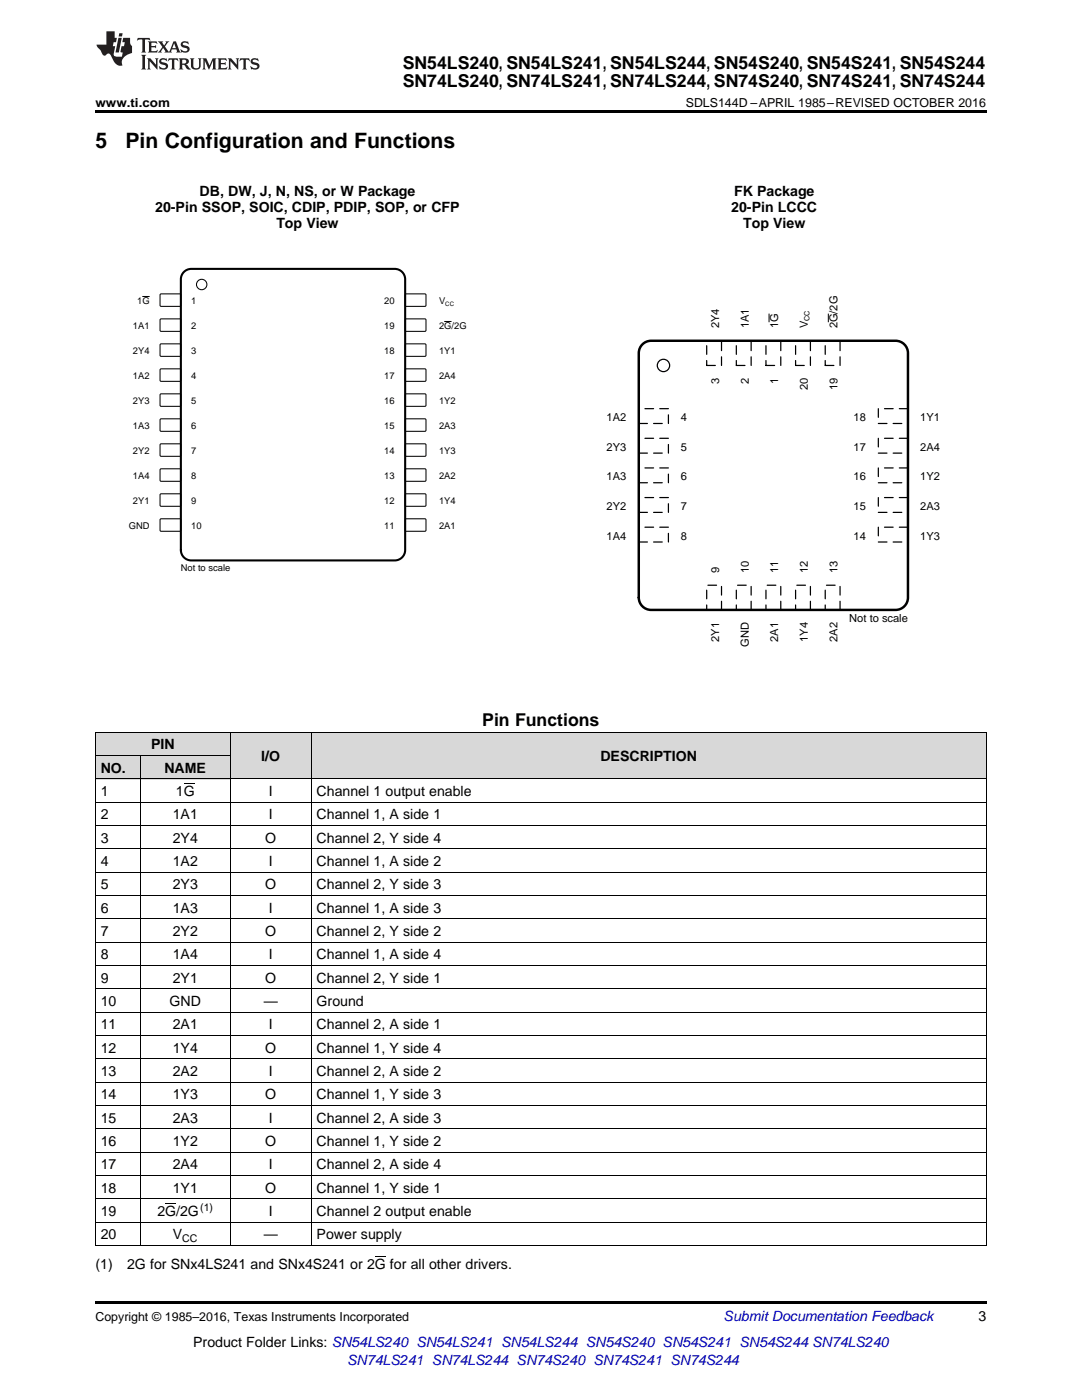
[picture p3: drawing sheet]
<svg xmlns="http://www.w3.org/2000/svg" width="216mm" height="279mm" viewBox="0 0 216 279" stroke-linecap="round" stroke-linejoin="round" font-family="sans-serif">
<g fill="#d8d8d8">
<path d="M46 146.2h16.1v9.3h-16.1z"/>
<path d="M62.1 146.2h134.7v9.3h-134.7z"/>
<path d="M19 150.8h9v4.7h-9z"/>
<path d="M28 150.8h18v4.7h-18z"/>
<path d="M19 146.2h9v4.6h-9z"/>
<path d="M28 146.2h18v4.6h-18z"/>
</g>
<path d="M19 248.6h.2zM45.9 248.6h.1zM62 248.6h.1zM196.7 248.6h.1zM19 259.7h177.8v.5h-177.8z" fill="#000"/>
<g fill="none" stroke="#000" stroke-width=".2">
<path d="M19 155.5h177.8M19 150.8h27M19 146.1h177.8M19.1 146.2v102.4M28 150.8v97.8M45.9 146.2v102.4M62.1 146.2v102.4M196.8 146.2v102.4M19 178.7h177.8M19 174.1h177.8M19 169.4h177.8M19 164.8h177.8"/>
<path d="M19 160.1h177.8M19 197.4h177.8M19 192.7h177.8M19 188h177.8M19 183.4h177.8M19 216h177.8M19 211.3h177.8M19 206.7h177.8M19 202h177.8M19 239.3h177.8M19 234.6h177.8M19 230h177.8"/>
<path d="M19 225.3h177.8M19 220.6h177.8M19 248.6h177.8M19 243.9h177.8"/>
</g>
<path d="M127.5 81.6h5.9v2.9h-5.9z" fill-rule="evenodd" fill="#fff"/>
<path d="M127.5 81.6h5.9v2.9h-5.9z" fill="none" stroke="#000" stroke-width=".25" stroke-dasharray="1.7 1.2"/>
<path d="M127.5 87.5h5.9v2.9h-5.9z" fill-rule="evenodd" fill="#fff"/>
<path d="M127.5 87.5h5.9v2.9h-5.9z" fill="none" stroke="#000" stroke-width=".25" stroke-dasharray="1.7 1.2"/>
<path d="M127.5 93.4h5.9v2.9h-5.9z" fill-rule="evenodd" fill="#fff"/>
<path d="M127.5 93.4h5.9v2.9h-5.9z" fill="none" stroke="#000" stroke-width=".25" stroke-dasharray="1.7 1.2"/>
<path d="M127.5 99.3h5.9v3h-5.9z" fill-rule="evenodd" fill="#fff"/>
<path d="M127.5 99.3h5.9v3h-5.9z" fill="none" stroke="#000" stroke-width=".25" stroke-dasharray="1.7 1.2"/>
<path d="M127.5 105.2h5.9v3h-5.9z" fill-rule="evenodd" fill="#fff"/>
<path d="M127.5 105.2h5.9v3h-5.9z" fill="none" stroke="#000" stroke-width=".25" stroke-dasharray="1.7 1.2"/>
<path d="M141 116.8h3v4.9h-3z" fill-rule="evenodd" fill="#fff"/>
<path d="M141 116.8h3v4.9h-3z" fill="none" stroke="#000" stroke-width=".25" stroke-dasharray="1.7 1.2"/>
<path d="M146.9 116.8h3v4.9h-3z" fill-rule="evenodd" fill="#fff"/>
<path d="M146.9 116.8h3v4.9h-3z" fill="none" stroke="#000" stroke-width=".25" stroke-dasharray="1.7 1.2"/>
<path d="M152.8 116.8h3v4.9h-3z" fill-rule="evenodd" fill="#fff"/>
<path d="M152.8 116.8h3v4.9h-3z" fill="none" stroke="#000" stroke-width=".25" stroke-dasharray="1.7 1.2"/>
<path d="M158.8 116.8h2.9v4.9h-2.9z" fill-rule="evenodd" fill="#fff"/>
<path d="M158.8 116.8h2.9v4.9h-2.9z" fill="none" stroke="#000" stroke-width=".25" stroke-dasharray="1.7 1.2"/>
<path d="M164.7 116.8h2.9v4.9h-2.9z" fill-rule="evenodd" fill="#fff"/>
<path d="M164.7 116.8h2.9v4.9h-2.9z" fill="none" stroke="#000" stroke-width=".25" stroke-dasharray="1.7 1.2"/>
<path d="M175.3 105.2h5.9v3h-5.9z" fill-rule="evenodd" fill="#fff"/>
<path d="M175.3 105.2h5.9v3h-5.9z" fill="none" stroke="#000" stroke-width=".25" stroke-dasharray="1.7 1.2"/>
<path d="M175.3 99.3h5.9v3h-5.9z" fill-rule="evenodd" fill="#fff"/>
<path d="M175.3 99.3h5.9v3h-5.9z" fill="none" stroke="#000" stroke-width=".25" stroke-dasharray="1.7 1.2"/>
<path d="M175.3 93.4h5.9v2.9h-5.9z" fill-rule="evenodd" fill="#fff"/>
<path d="M175.3 93.4h5.9v2.9h-5.9z" fill="none" stroke="#000" stroke-width=".25" stroke-dasharray="1.7 1.2"/>
<path d="M175.3 87.5h5.9v2.9h-5.9z" fill-rule="evenodd" fill="#fff"/>
<path d="M175.3 87.5h5.9v2.9h-5.9z" fill="none" stroke="#000" stroke-width=".25" stroke-dasharray="1.7 1.2"/>
<path d="M175.3 81.6h5.9v2.9h-5.9z" fill-rule="evenodd" fill="#fff"/>
<path d="M175.3 81.6h5.9v2.9h-5.9z" fill="none" stroke="#000" stroke-width=".25" stroke-dasharray="1.7 1.2"/>
<path d="M164.7 68h2.9v4.9h-2.9z" fill-rule="evenodd" fill="#fff"/>
<path d="M164.7 68h2.9v4.9h-2.9z" fill="none" stroke="#000" stroke-width=".25" stroke-dasharray="1.7 1.2"/>
<path d="M165.3 62.6v1.7" fill="none" stroke="#000" stroke-width=".2"/>
<path d="M158.8 68h2.9v4.9h-2.9z" fill-rule="evenodd" fill="#fff"/>
<path d="M158.8 68h2.9v4.9h-2.9z" fill="none" stroke="#000" stroke-width=".25" stroke-dasharray="1.7 1.2"/>
<path d="M152.8 68h3v4.9h-3z" fill-rule="evenodd" fill="#fff"/>
<path d="M152.8 68h3v4.9h-3z" fill="none" stroke="#000" stroke-width=".25" stroke-dasharray="1.7 1.2"/>
<path d="M153.5 62.6v1.7" fill="none" stroke="#000" stroke-width=".2"/>
<path d="M146.9 68h3v4.9h-3z" fill-rule="evenodd" fill="#fff"/>
<path d="M146.9 68h3v4.9h-3z" fill="none" stroke="#000" stroke-width=".25" stroke-dasharray="1.7 1.2"/>
<path d="M141 68h3v4.9h-3z" fill-rule="evenodd" fill="#fff"/>
<path d="M141 68h3v4.9h-3z" fill="none" stroke="#000" stroke-width=".25" stroke-dasharray="1.7 1.2"/>
<circle cx="132.4" cy="72.9" r="1.23" fill="none" stroke="#000" stroke-width=".25"/>
<path d="M128.4 68.5l1-.4 .5-.1h48.8a2.46 2.46 0 0 1 2.5 2.5v48.8a2.46 2.46 0 0 1-2.5 2.4h-48.8a2.46 2.46 0 0 1-2.4-2.4v-48.8a2.46 2.46 0 0 1 .9-2z" fill="none" stroke="#000" stroke-width=".49"/>
<path d="M32 58.7h4v2.4h-4z" fill-rule="evenodd" fill="#fff"/>
<path d="M32 58.7h4v2.4h-4z" fill="none" stroke="#000" stroke-width=".21"/>
<path d="M28.4 59.2h1.5" fill="none" stroke="#000" stroke-width=".2"/>
<path d="M80.9 58.7h4v2.4h-4z" fill-rule="evenodd" fill="#fff"/>
<path d="M80.9 58.7h4v2.4h-4z" fill="none" stroke="#000" stroke-width=".21"/>
<path d="M32 63.7h4v2.4h-4z" fill-rule="evenodd" fill="#fff"/>
<path d="M32 63.7h4v2.4h-4z" fill="none" stroke="#000" stroke-width=".21"/>
<path d="M80.9 63.7h4v2.4h-4z" fill-rule="evenodd" fill="#fff"/>
<path d="M80.9 63.7h4v2.4h-4z" fill="none" stroke="#000" stroke-width=".21"/>
<path d="M88.6 64.2h1.5" fill="none" stroke="#000" stroke-width=".2"/>
<path d="M32 68.7h4v2.4h-4z" fill-rule="evenodd" fill="#fff"/>
<path d="M32 68.7h4v2.4h-4z" fill="none" stroke="#000" stroke-width=".21"/>
<path d="M80.9 68.7h4v2.4h-4z" fill-rule="evenodd" fill="#fff"/>
<path d="M80.9 68.7h4v2.4h-4z" fill="none" stroke="#000" stroke-width=".21"/>
<path d="M32 73.7h4v2.3h-4z" fill-rule="evenodd" fill="#fff"/>
<path d="M32 73.7h4v2.3h-4z" fill="none" stroke="#000" stroke-width=".21"/>
<path d="M80.9 73.7h4v2.3h-4z" fill-rule="evenodd" fill="#fff"/>
<path d="M80.9 73.7h4v2.3h-4z" fill="none" stroke="#000" stroke-width=".21"/>
<path d="M32 78.7h4v2.3h-4z" fill-rule="evenodd" fill="#fff"/>
<path d="M32 78.7h4v2.3h-4z" fill="none" stroke="#000" stroke-width=".21"/>
<path d="M80.9 78.7h4v2.3h-4z" fill-rule="evenodd" fill="#fff"/>
<path d="M80.9 78.7h4v2.3h-4z" fill="none" stroke="#000" stroke-width=".21"/>
<path d="M32 83.6h4v2.4h-4z" fill-rule="evenodd" fill="#fff"/>
<path d="M32 83.6h4v2.4h-4z" fill="none" stroke="#000" stroke-width=".21"/>
<path d="M80.9 83.6h4v2.4h-4z" fill-rule="evenodd" fill="#fff"/>
<path d="M80.9 83.6h4v2.4h-4z" fill="none" stroke="#000" stroke-width=".21"/>
<path d="M32 88.6h4v2.4h-4z" fill-rule="evenodd" fill="#fff"/>
<path d="M32 88.6h4v2.4h-4z" fill="none" stroke="#000" stroke-width=".21"/>
<path d="M80.9 88.6h4v2.4h-4z" fill-rule="evenodd" fill="#fff"/>
<path d="M80.9 88.6h4v2.4h-4z" fill="none" stroke="#000" stroke-width=".21"/>
<path d="M32 93.6h4v2.4h-4z" fill-rule="evenodd" fill="#fff"/>
<path d="M32 93.6h4v2.4h-4z" fill="none" stroke="#000" stroke-width=".21"/>
<path d="M80.9 93.6h4v2.4h-4z" fill-rule="evenodd" fill="#fff"/>
<path d="M80.9 93.6h4v2.4h-4z" fill="none" stroke="#000" stroke-width=".21"/>
<path d="M32 98.6h4v2.4h-4z" fill-rule="evenodd" fill="#fff"/>
<path d="M32 98.6h4v2.4h-4z" fill="none" stroke="#000" stroke-width=".21"/>
<path d="M80.9 98.6h4v2.4h-4z" fill-rule="evenodd" fill="#fff"/>
<path d="M80.9 98.6h4v2.4h-4z" fill="none" stroke="#000" stroke-width=".21"/>
<path d="M32 103.6h4v2.4h-4z" fill-rule="evenodd" fill="#fff"/>
<path d="M32 103.6h4v2.4h-4z" fill="none" stroke="#000" stroke-width=".21"/>
<path d="M80.9 103.6h4v2.4h-4z" fill-rule="evenodd" fill="#fff"/>
<g fill="none" stroke="#000" stroke-width=".21">
<path d="M80.9 103.6h4v2.4h-4z"/>
<circle cx="40.2" cy="56.8" r="1.04"/>
</g>
<path d="M36.7 54.3l.9-.6h.6h40.6a2.08 2.08 0 0 1 2 2v54.1a2.08 2.08 0 0 1-2 2h-40.6a2.08 2.08 0 0 1-2.1-2v-54.1l.1-.5z" fill="none" stroke="#000" stroke-width=".42"/>
<path d="M19 22h177.8v.5h-177.8z" fill="#000"/>
<g fill="#231f20">
<path d="M27.5 7.6l-.1 .5 .4-.2h.6v.1v2.1l-.2 .4h1l-.3-.4v-2.1l.1-.1h.5l.5 .2-.2-.5zM29.5 8.3l.2 .3v1.5l-.2 .4h1.8l.2-.6a1.04 1.04 0 0 1-1.3 .2v-.7h.6l.3 .2v-.6l-.3 .2h-.6v-.6l.8-.1 .4 .3-.2-.5zM31.5 8.3l.9 1.1-.9 1.1h.8l-.2-.2 .5-.7 .4 .7-.2 .2h1.5l-.1-.2 .1-.4h.9l.1 .4-.2 .2h1l-.3-.3-.7-1.9h-.5l-.9 2-.8-1 .9-1h-.8l.1 .3-.3 .5-.4-.6 .2-.2zM34.7 8.6l.4 1h-.7zM36.3 8.4a.63 .63 0 0 0-.2 .7 .63 .63 0 0 0 .6 .4l.6 .2 .1 .2a.75 .75 0 0 1-.7 .4 .75 .75 0 0 1-.6-.5l.1 .7 .1-.1a1.11 1.11 0 0 0 1.5-.6 1.13 1.13 0 0 0-1.2-.8l-.1-.4a1.04 1.04 0 0 1 1.2 .2l-.2-.5-.1 .1-.5-.2zM28.2 10.9l.2 .4v2.2l-.2 .4h1l-.3-.4v-2.2l.3-.4zM29.3 11.6l.3 .4v1.5l-.3 .4h.8l-.2-.4v-1.3l1.5 1.7v-1.9l.2-.4h-.7l.2 .4v.9l-1.1-1.3zM32 11.8a.62 .62 0 0 0-.2 .7 .62 .62 0 0 0 .6 .4l.6 .1 .1 .3a.76 .76 0 0 1-.7 .3 .76 .76 0 0 1-.6-.4l.1 .7 .1-.1a1.11 1.11 0 0 0 1.5-.6 1.13 1.13 0 0 0-1.2-.8l-.1-.4a1.04 1.04 0 0 1 1.2 .2l-.2-.6-.1 .1-.5-.1zM33.7 11.6l-.2 .6a.61 .61 0 0 1 .8-.3v1.6l-.2 .4h.9l-.2-.4v-1.6a.63 .63 0 0 1 .8 .3l-.2-.6zM35.6 11.6l.3 .4v1.5l-.3 .4h1l-.2-.2v-.8l.5 .2a.76 .76 0 0 0 1.2 .7l-1-1a.58 .58 0 0 0 .6-.5 .58 .58 0 0 0-.5-.6zM36.4 11.9h.1a.45 .45 0 0 1 .5 .1 .45 .45 0 0 1 .1 .5l-.7 .2zM37.9 11.6l.2 .2a2.17 2.17 0 0 0 .3 1.9 .99 .99 0 0 0 1.6-.6v-1.1l.2-.4h-.7l.2 .2a1.92 1.92 0 0 1-.2 1.8 .6 .6 0 0 1-.9-.5v-1.1l.2-.4zM40.4 11.6l.2 .4v1.5l-.2 .4h.7l-.2-.4v-1.4l.8 1.8 .8-1.8v1.4l-.2 .4h.9l-.2-.4v-1.5l.2-.4h-.8l-.6 1.5-.6-1.5zM43.4 11.6l.2 .4v1.5l-.2 .4h1.8l.2-.6a1.04 1.04 0 0 1-1.3 .1v-.6h.5l.4 .2v-.6l-.4 .2h-.5v-.7h.8l.3 .3-.1-.6zM45.5 11.6l.2 .4v1.5l-.2 .4h.7l-.2-.4v-1.3l1.5 1.7v-1.9l.2-.4h-.7l.2 .4v.9l-1.1-1.3zM47.9 11.6l-.1 .6a.61 .61 0 0 1 .8-.3v1.6l-.3 .4h1l-.3-.4 .1-1.6a.63 .63 0 0 1 .7 .3l-.1-.6zM50.2 11.8a.62 .62 0 0 0-.2 .7 .62 .62 0 0 0 .6 .4l.6 .1 .2 .3a.76 .76 0 0 1-.8 .3 .76 .76 0 0 1-.6-.4l.1 .7 .2-.1a1.11 1.11 0 0 0 1.5-.6 1.13 1.13 0 0 0-1.3-.8l-.1-.4a1.04 1.04 0 0 1 1.2 .2l-.1-.6-.2 .1-.5-.1z"/>
<path d="M21.2 6.3v2.6h-1.9l.1 .4 .7 .9a.91 .91 0 0 0 1 .8 .56 .56 0 0 1 .5-.3 .56 .56 0 0 1 .5 .3l.4 .8a1.53 1.53 0 0 0 1.9 1.2 1.54 1.54 0 0 1 1-2.1l.9-.3v-1.4a1.52 1.52 0 0 1-.3-1.6h-1.4l-.2 .8h.5l-.2 .8h-.4l-.2 1v.2l.4 .1-.2 .8a1.93 1.93 0 0 1-1.6-.3l.3-1.8h-.5l.2-.8h.4l.2-.8h-.4v-1.3zM23.6 7.6l-.6 2.9h.7l.6-2.9zM23.8 6.6l-.1 .7h.6l.2-.7z"/>
</g>
<path d="M36.7 156.4h2.1M32.9 240.2h2.2M74.8 250.7h2.2" fill="none" stroke="#000" stroke-width=".2"/>
<g font-size="4.2">
<text x="19" y="29.6">5</text>
<text x="25" y="29.6">Pin Configuration and Functions</text>
</g>
<g font-size="3.5">
<text x="80.4" y="13.8">SN54LS240, SN54LS241, SN54LS244, SN54S240, SN54S241, SN54S244</text>
<text x="80.4" y="17.3">SN74LS240, SN74LS241, SN74LS244, SN74S240, SN74S241, SN74S244</text>
<text x="96.2" y="144.9">Pin Functions</text>
</g>
<g font-size="2.8">
<text x="39.8" y="39.1">DB, DW, J, N, NS, or W Package</text>
<text x="146.5" y="39.1">FK Package</text>
<text x="31" y="42.3">20-Pin SSOP, SOIC, CDIP, PDIP, SOP, or CFP</text>
<text x="55.1" y="45.4">Top View</text>
<text x="145.9" y="42.3">20-Pin LCCC</text>
<text x="148.3" y="45.5">Top View</text>
<text x="30.2" y="149.6">PIN</text>
<text x="20.1" y="154.2">NO.</text>
<text x="32.8" y="154.2">NAME</text>
<text x="52.1" y="151.9">I/O</text>
<text x="119.8" y="151.9">DESCRIPTION</text>
<text x="20.1" y="158.9">1</text>
<text x="35.1" y="158.9">1G</text>
<text x="53.6" y="158.9">I</text>
<text x="63.2" y="158.9">Channel 1 output enable</text>
<text x="20.1" y="163.5">2</text>
<text x="34.5" y="163.5">1A1</text>
<text x="53.6" y="163.5">I</text>
<text x="63.2" y="163.5">Channel 1, A side 1</text>
<text x="20.1" y="168.2">3</text>
<text x="20.1" y="172.9">4</text>
<text x="34.5" y="168.2">2Y4</text>
<text x="34.5" y="172.9">1A2</text>
<text x="52.9" y="168.2">O</text>
<text x="53.6" y="172.9">I</text>
<text x="63.2" y="168.2">Channel 2, Y side 4</text>
<text x="63.2" y="172.9">Channel 1, A side 2</text>
<text x="20.1" y="177.5">5</text>
<text x="34.5" y="177.5">2Y3</text>
<text x="52.9" y="177.5">O</text>
<text x="63.2" y="177.5">Channel 2, Y side 3</text>
<text x="20.1" y="182.2">6</text>
<text x="34.5" y="182.2">1A3</text>
<text x="53.6" y="182.2">I</text>
<text x="63.2" y="182.2">Channel 1, A side 3</text>
<text x="20.1" y="186.8">7</text>
<text x="20.1" y="191.5">8</text>
<text x="34.5" y="186.8">2Y2</text>
<text x="34.5" y="191.5">1A4</text>
<text x="52.9" y="186.8">O</text>
<text x="53.6" y="191.5">I</text>
<text x="63.2" y="186.8">Channel 2, Y side 2</text>
<text x="63.2" y="191.5">Channel 1, A side 4</text>
<text x="20.1" y="196.1">9</text>
<text x="34.5" y="196.1">2Y1</text>
<text x="52.9" y="196.1">O</text>
<text x="63.2" y="196.1">Channel 2, Y side 1</text>
<text x="20.1" y="200.8">10</text>
<text x="33.8" y="200.8">GND</text>
<text x="52.6" y="200.8">—</text>
<text x="63.2" y="200.8">Ground</text>
<text x="20.1" y="205.5">11</text>
<text x="34.5" y="205.5">2A1</text>
<text x="53.6" y="205.5">I</text>
<text x="63.2" y="205.5">Channel 2, A side 1</text>
<text x="20.1" y="210.1">12</text>
<text x="20.1" y="214.8">13</text>
<text x="34.5" y="210.1">1Y4</text>
<text x="34.5" y="214.8">2A2</text>
<text x="52.9" y="210.1">O</text>
<text x="53.6" y="214.8">I</text>
<text x="63.2" y="210.1">Channel 1, Y side 4</text>
<text x="63.2" y="214.8">Channel 2, A side 2</text>
<text x="20.1" y="219.4">14</text>
<text x="34.5" y="219.4">1Y3</text>
<text x="52.9" y="219.4">O</text>
<text x="63.2" y="219.4">Channel 1, Y side 3</text>
<text x="20.1" y="224.1">15</text>
<text x="34.5" y="224.1">2A3</text>
<text x="53.6" y="224.1">I</text>
<text x="63.2" y="224.1">Channel 2, A side 3</text>
<text x="20.1" y="228.7">16</text>
<text x="20.1" y="233.4">17</text>
<text x="34.5" y="228.7">1Y2</text>
<text x="34.5" y="233.4">2A4</text>
<text x="52.9" y="228.7">O</text>
<text x="53.6" y="233.4">I</text>
<text x="63.2" y="228.7">Channel 1, Y side 2</text>
<text x="63.2" y="233.4">Channel 2, A side 4</text>
<text x="20.1" y="238.1">18</text>
<text x="34.5" y="238.1">1Y1</text>
<text x="52.9" y="238.1">O</text>
<text x="63.2" y="238.1">Channel 1, Y side 1</text>
<text x="20.1" y="242.7">19</text>
<text x="31.4" y="242.7">2G/2G</text>
<text x="53.6" y="242.7">I</text>
<text x="63.2" y="242.7">Channel 2 output enable</text>
<text x="20.1" y="247.4">20</text>
<text x="34.5" y="247.4">V</text>
<text x="52.6" y="247.4">—</text>
<text x="63.2" y="247.4">Power supply</text>
<text x="19" y="253.2">(1)</text>
<text x="25.4" y="253.2">2G for SNx4LS241 and SNx4S241 or 2G for all other drivers.</text>
<text x="195.3" y="263.6">3</text>
<text x="38.6" y="268.9">Product Folder Links: SN54LS240 SN54LS241 SN54LS244 SN54S240 SN54S241 SN54S244 SN74LS240</text>
</g>
<g font-size="2.8" fill="#0000c8">
<text x="144.4" y="263.6">Submit Documentation Feedback</text>
<text x="69.3" y="272.4">SN74LS241 SN74LS244 SN74S240 SN74S241 SN74S244</text>
</g>
<g font-size="2.5">
<text x="19" y="21.4">www.ti.com</text>
<text x="136.8" y="21.4">SDLS144D –APRIL 1985–REVISED OCTOBER 2016</text>
<text x="19" y="263.6">Copyright © 1985–2016, Texas Instruments Incorporated</text>
</g>
<g font-size="2.2">
<text x="143.5" y="65.5" transform="rotate(-90 143.5 65.5)">2Y4</text>
<text x="149.4" y="65.5" transform="rotate(-90 149.4 65.5)">1A1</text>
<text x="155.3" y="65.5" transform="rotate(-90 155.3 65.5)">1G</text>
<text x="161.2" y="65.5" transform="rotate(-90 161.2 65.5)">V</text>
<text x="167.1" y="65.5" transform="rotate(-90 167.1 65.5)">2G/2G</text>
<text x="143.5" y="76.6" transform="rotate(-90 143.5 76.6)">3</text>
<text x="149.4" y="76.6" transform="rotate(-90 149.4 76.6)">2</text>
<text x="155.3" y="76.6" transform="rotate(-90 155.3 76.6)">1</text>
<text x="161.2" y="77.9" transform="rotate(-90 161.2 77.9)">20</text>
<text x="167.1" y="77.9" transform="rotate(-90 167.1 77.9)">19</text>
<text x="121.1" y="84">1A2</text>
<text x="121.1" y="89.9">2Y3</text>
<text x="135.8" y="84">4</text>
<text x="135.8" y="89.9">5</text>
<text x="170.3" y="89.9">17</text>
<text x="170.3" y="84">18</text>
<text x="183.6" y="89.9">2A4</text>
<text x="183.6" y="84">1Y1</text>
<text x="121.1" y="95.9">1A3</text>
<text x="135.8" y="95.9">6</text>
<text x="170.3" y="95.9">16</text>
<text x="183.6" y="95.9">1Y2</text>
<text x="121.1" y="101.8">2Y2</text>
<text x="135.8" y="101.8">7</text>
<text x="170.3" y="101.8">15</text>
<text x="183.6" y="101.8">2A3</text>
<text x="121.1" y="107.7">1A4</text>
<text x="135.8" y="107.7">8</text>
<text x="170.3" y="107.7">14</text>
<text x="183.6" y="107.7">1Y3</text>
<text x="143.5" y="114.3" transform="rotate(-90 143.5 114.3)">9</text>
<text x="149.4" y="114.3" transform="rotate(-90 149.4 114.3)">10</text>
<text x="155.3" y="114.3" transform="rotate(-90 155.3 114.3)">11</text>
<text x="161.2" y="114.3" transform="rotate(-90 161.2 114.3)">12</text>
<text x="167.1" y="114.3" transform="rotate(-90 167.1 114.3)">13</text>
<text x="169.5" y="124.2">Not to scale</text>
<text x="143.5" y="128.1" transform="rotate(-90 143.5 128.1)">2Y1</text>
<text x="149.4" y="129.1" transform="rotate(-90 149.4 129.1)">GND</text>
<text x="155.3" y="128.1" transform="rotate(-90 155.3 128.1)">2A1</text>
<text x="161.2" y="128.1" transform="rotate(-90 161.2 128.1)">1Y4</text>
<text x="167.1" y="128.1" transform="rotate(-90 167.1 128.1)">2A2</text>
</g>
<g font-size="2.1">
<text x="39.9" y="241.6">(1)</text>
<text x="36.4" y="247.9">CC</text>
</g>
<g font-size="1.9">
<text x="26.5" y="65.7">1A1</text>
<text x="27.4" y="60.7">1G</text>
<text x="38.2" y="60.7">1</text>
<text x="38.2" y="65.7">2</text>
<text x="76.7" y="60.7">20</text>
<text x="76.7" y="65.7">19</text>
<text x="87.6" y="60.7">V</text>
<text x="87.6" y="65.7">2G/2G</text>
<text x="26.5" y="70.7">2Y4</text>
<text x="38.2" y="70.7">3</text>
<text x="76.7" y="70.7">18</text>
<text x="87.6" y="70.7">1Y1</text>
<text x="26.5" y="75.7">1A2</text>
<text x="38.2" y="75.7">4</text>
<text x="76.7" y="75.7">17</text>
<text x="87.6" y="75.7">2A4</text>
<text x="26.5" y="80.7">2Y3</text>
<text x="38.2" y="80.7">5</text>
<text x="76.7" y="80.7">16</text>
<text x="87.6" y="80.7">1Y2</text>
<text x="26.5" y="85.7">1A3</text>
<text x="38.2" y="85.7">6</text>
<text x="76.7" y="85.7">15</text>
<text x="87.6" y="85.7">2A3</text>
<text x="26.5" y="90.7">2Y2</text>
<text x="26.5" y="95.6">1A4</text>
<text x="38.2" y="90.7">7</text>
<text x="38.2" y="95.6">8</text>
<text x="76.7" y="90.7">14</text>
<text x="76.7" y="95.6">13</text>
<text x="87.6" y="90.7">1Y3</text>
<text x="87.6" y="95.6">2A2</text>
<text x="26.5" y="100.6">2Y1</text>
<text x="38.2" y="100.6">9</text>
<text x="76.7" y="100.6">12</text>
<text x="87.6" y="100.6">1Y4</text>
<text x="25.7" y="105.6">GND</text>
<text x="38.2" y="105.6">10</text>
<text x="76.7" y="105.6">11</text>
<text x="87.6" y="105.6">2A1</text>
<text x="36.1" y="113.9">Not to scale</text>
</g>
<text font-size="1.4" x="161.5" y="64.1" transform="rotate(-90 161.5 64.1)">CC</text>
<text font-size="1.2" x="88.8" y="61">CC</text>
</svg>
